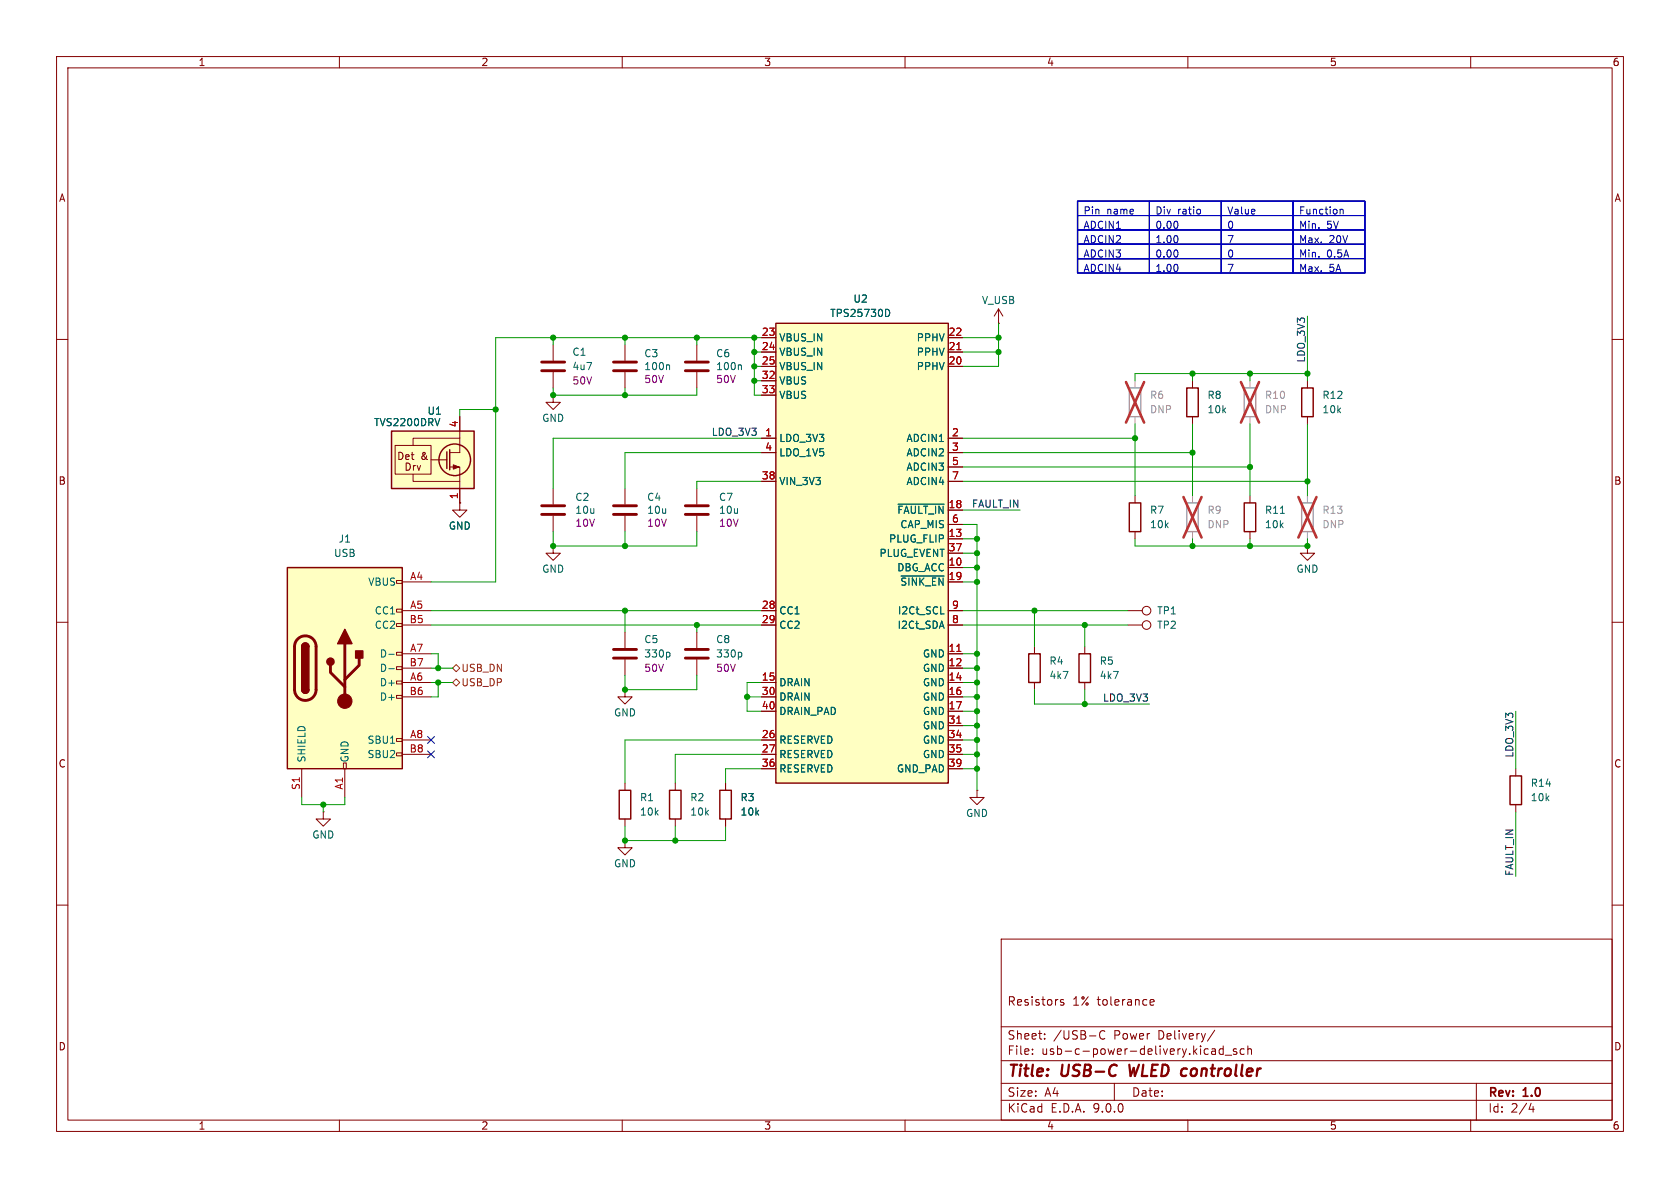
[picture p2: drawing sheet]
<svg xmlns="http://www.w3.org/2000/svg" width="297mm" height="210mm" viewBox="0 0 297 210" stroke-linecap="round" stroke-linejoin="round" font-family="sans-serif">
<g fill="none" stroke="#840000" stroke-width=".18">
<path d="M10 10h277v190h-277zM12 12h273v186h-273zM60 10v2M110 10v2M160 10v2M210 10v2M260 10v2M10 60h2M210.8 67.3v1.3M210.8 73.7v1.2M285 60h2M231.1 96.5v1.3h1.3l-1.3 1.3-1.2-1.3h1.2"/>
<path d="M231.1 96.5h.1M10 110h2M285 110h2M268 135.9v1.3M268 142.2v1.3M10 160h2M177 166h108v32h-108zM188 176.8l-.3-.1-.2 .2v.2l.5 .2v.3h-.5M203.3 177.2l.7-.1v-.3l-.5-.1-.2 .2 .1 .7h.6M285 160h2M60 198v2M110 198v2"/>
<path d="M160 198v2M177 194.5h108M177 191.5h108M177 187.5h108M177 181.5h108M182.5 186.3v.1M182.5 185.5v.1M184.7 183.6v.1M184.7 182.8v.1M195.3 182.3a.6 .6 0 0 0-.7 0 .6 .6 0 0 0-.2 .8 .56 .56 0 0 0 .3 .5 .56 .56 0 0 0 .6 0M197 191.5v3M210 198v2"/>
<path d="M214.2 185.5h.6l.1 .9M214.7 182.1l-1.2 2M214.9 185.8h-.5a.29 .29 0 0 0-.2 .3 .29 .29 0 0 0 .2 .3l.5-.1M216.2 185.5l-.4-.1-.3 .3v.4l.2 .2h.5M216.2 184.9v1.5M216.6 186.5h1.1M218.6 185.5l-.4-.1-.2 .2 .1 .2 .5 .2v.3h-.6M220 185.5l-.5-.1-.3 .3v.4l.2 .2h.6M220.6 185.5l.2-.1 .4 .1v.9M220.6 184.9v1.5M260 198v2M261 191.5v6.5"/>
<path d="M270.7 195l-.4 1.1h.9M271 195.6v1"/>
</g>
<path d="M199.6 188.2l.3 2 .5-1.4" fill="none" stroke="#840000" stroke-width=".4"/>
<path d="M230.1 88.9h2.1v5.1h-2.1z" fill="none" stroke="#a1a1a1" stroke-width=".25"/>
<path d="M231.1 87.6v1.3M231.1 94v1.3" fill="none" stroke="#a1a1a1" stroke-width=".18"/>
<path d="M229.5 87.9l3.2 7.1M232.7 87.9l-3.2 7.1" fill="none" stroke="#e12e31" stroke-width=".46"/>
<path d="M209.8 68.6h2v5.1h-2zM267 137.2h2v5h-2z" fill="none" stroke="#840000" stroke-width=".25"/>
<path d="M137.2 57.2h30.4v81.2h-30.4z" fill="#ffffc2"/>
<path d="M137.2 57.2h30.4v81.2h-30.4z" fill="none" stroke="#840000" stroke-width=".25"/>
<g fill="none" stroke="#840000" stroke-width=".18">
<path d="M134.6 59.7h2.6M167.6 59.7h2.6M134.6 62.2h2.6M134.6 64.8h2.6M134.6 67.3h2.6M134.6 69.9h2.6M134.6 77.5h2.6M167.6 62.2h2.6M167.6 64.8h2.6M167.6 77.5h2.6M134.6 80h2.6M134.6 85.1h2.6"/>
<path d="M167.6 80h2.6M167.6 85.1h2.6M167.6 82.6h2.6M167.6 90.2h2.6M167.6 92.7h2.6M167.6 95.3h2.6M167.6 97.8h2.6M134.6 108h2.6M134.6 110.5h2.6M167.6 108h2.6M167.6 110.5h2.6M167.6 100.3h2.6"/>
<path d="M167.6 102.9h2.6M167.6 115.6h2.6M167.6 118.1h2.6M134.6 120.7h2.6M134.6 123.2h2.6M134.6 125.7h2.6M134.6 130.8h2.6M134.6 133.4h2.6M134.6 135.9h2.6M167.6 120.7h2.6M167.6 123.2h2.6M167.6 125.7h2.6"/>
<path d="M167.6 130.8h2.6M167.6 133.4h2.6M167.6 135.9h2.6M167.6 128.3h2.6"/>
</g>
<path d="M169.2 61.8h.7M169.2 115.2h.7M169.2 127.9h.7" fill="none" stroke="#a90000" stroke-width=".18"/>
<path d="M156.6 54.7a.64 .64 0 0 1 .7 .6 .64 .64 0 0 1-.7 .7M158.8 89.1h8.1M159.3 101.8h7.6M166.3 108.5h.6" fill="none" stroke="#006464" stroke-width=".18"/>
<path d="M69.2 76.2h14.6v10.2h-14.6z" fill="#ffffc2"/>
<g fill="none" stroke="#840000" stroke-width=".18">
<path d="M69.8 78.7h6.4v5.1h-6.4zM81.3 77.5h-8.3v1.2M81.3 73.7v6.3h-1.8M97.8 61v2.8M97.8 65.8v2.8M110.5 61v2.8M110.5 65.8v2.8M231.1 67.3v1.3M231.1 73.7v1.2M73 83.8v1.3h8.3M76.2 81.3h2.8M79.5 82.6h1.8v6.3"/>
<path d="M81.3 88.9v1.3h1.2l-1.2 1.2-1.3-1.2h1.3M81.3 88.9h.1M191.8 114.3v1.3M199.4 108h2.5M199.4 110.5h2.5M172.7 139.7v1.3h1.3l-1.3 1.2-1.3-1.2h1.3M172.7 139.7h.1M191.8 120.7v1.2M57.1 143.5v1.3h1.3l-1.3 1.3-1.2-1.3h1.2M57.1 143.5h.1"/>
<circle cx="202.7" cy="110.5" r=".76"/>
<circle cx="202.7" cy="107.9" r=".76"/>
</g>
<g fill="none" stroke="#840000" stroke-width=".25">
<path d="M69.2 76.2h14.6v10.2h-14.6zM79 79.9v2.9M79.5 79.5v3.6M230.1 68.6h2.1v5.1h-2.1zM190.8 115.6h2v5.1h-2z"/>
<circle cx="80.4" cy="81.3" r="2.79"/>
</g>
<path d="M80.1 82.2l1.1 .4-1.1 .3z" fill="#840000" stroke="#840000" stroke-width=".18"/>
<path d="M77.7 74l-.4 1.3M118.2 64.5l.2 .2v.6" fill="none" stroke="#006464" stroke-width=".18"/>
<path d="M95.8 64h4M95.8 65.5h4M108.5 64h4M108.5 65.5h4" fill="none" stroke="#840000" stroke-width=".51"/>
<path d="M220 68.6h2v5.1h-2z" fill="none" stroke="#a1a1a1" stroke-width=".25"/>
<path d="M221 67.3v1.3M221 73.7v1.2" fill="none" stroke="#a1a1a1" stroke-width=".18"/>
<path d="M219.4 67.5l3.2 7.2M222.6 67.5l-3.2 7.2" fill="none" stroke="#e12e31" stroke-width=".46"/>
<path d="M50.8 100.3h20.3v35.6h-20.3z" fill="#ffffc2"/>
<g fill="none" stroke="#840000" stroke-width=".18">
<path d="M134.6 59.7h2.6M167.6 59.7h2.6M176.5 57.2h.1M176.5 54.6l-.7 1.3M176.5 54.6l.8 1.3M176.5 54.6v2.6M81.3 73.7v2.5M97.8 69.9v1.2h1.3l-1.3 1.3-1.3-1.3h1.3M97.8 69.9h.1M123.2 61v2.8M123.2 65.8v2.8M134.6 62.2h2.6"/>
<path d="M134.6 64.8h2.6M134.6 67.3h2.6M134.6 69.9h2.6M134.6 77.5h2.6M167.6 62.2h2.6M167.6 64.8h2.6M167.6 77.5h2.6M81.3 88.9h.1M81.3 86.4v2.5M97.8 96.5v1.3h1.3l-1.3 1.3-1.3-1.3h1.3M97.8 96.5h.1M97.8 86.4v2.8"/>
<path d="M97.8 91.2v2.8M110.5 86.4v2.8M110.5 91.2v2.8M123.2 86.4v2.8M123.2 91.2v2.8M134.6 80h2.6M134.6 85.1h2.6M167.6 80h2.6M167.6 85.1h2.6M167.6 82.6h2.6M167.6 90.2h2.6M167.6 92.7h2.6"/>
<path d="M167.6 95.3h2.6M167.6 97.8h2.6M200.7 87.6v1.3M200.7 94v1.3M221 87.6v1.3M221 94v1.3M70.1 102.6h1v.5h-1zM70.1 107.7h1v.5h-1zM70.1 110.2h1v.5h-1zM70.1 115.3h1v.5h-1zM70.1 117.9h1v.5h-1zM71.1 102.9h5.1"/>
<path d="M71.1 108h5.1M71.1 110.5h5.1M71.1 115.6h5.1M71.1 118.1h5.1M110.5 111.8v2.8M110.5 116.6v2.8M123.2 111.8v2.8M123.2 116.6v2.8M134.6 108h2.6M134.6 110.5h2.6M167.6 102.9h2.6M167.6 108h2.6"/>
<path d="M167.6 110.5h2.6M167.6 115.6h2.6M167.6 118.1h2.6M167.6 100.3h2.6M182.9 114.3v1.3M53.3 135.9v5.1M60.7 134.9h.5v1h-.5zM61 135.9v5.1M70.1 120.4h1v.5h-1zM70.1 122.9h1v.5h-1zM70.1 130.6h1v.5h-1zM70.1 133.1h1v.5h-1z"/>
<path d="M71.1 120.7h5.1M71.1 123.2h5.1M71.1 130.8h5.1M71.1 133.4h5.1M110.5 121.9v1.3h1.3l-1.3 1.3-1.3-1.3h1.3M110.5 121.9h.1M110.5 138.4v1.3M119.4 138.4v1.3M128.3 138.4v1.3M134.6 120.7h2.6M134.6 123.2h2.6M134.6 130.8h2.6"/>
<path d="M134.6 133.4h2.6M134.6 125.7h2.6M134.6 135.9h2.6M167.6 120.7h2.6M167.6 123.2h2.6M167.6 130.8h2.6M167.6 133.4h2.6M167.6 125.7h2.6M167.6 135.9h2.6M167.6 128.3h2.6M182.9 120.7v1.2M110.5 148.6v1.3h1.3l-1.3 1.2-1.3-1.2h1.3"/>
<path d="M110.5 148.6h.1M110.5 144.8v1.3M119.4 144.8v1.3M128.3 144.8v1.3"/>
</g>
<path d="M199.6 88.9h2.1v5.1h-2.1zM220 88.9h2v5.1h-2zM50.8 100.3h20.3v35.6h-20.3zM53.3 114.3a.64 .64 0 0 1 .7-.6 .64 .64 0 0 1 .6 .6M181.9 115.6h2v5.1h-2zM53.3 121.9a.64 .64 0 0 0 .7 .7 .64 .64 0 0 0 .6-.7M109.5 139.7h2v5.1h-2zM118.4 139.7h2v5.1h-2zM127.3 139.7h2v5.1h-2z" fill="none" stroke="#840000" stroke-width=".25"/>
<g fill="none" stroke="#840000" stroke-width=".51">
<path d="M121.2 64h4M121.2 65.5h4M95.8 89.4h4M95.8 90.9h4M108.5 89.4h4M108.5 90.9h4M121.2 89.4h4M121.2 90.9h4M52.6 113a1.9 1.9 0 0 1 2.1-.5 1.9 1.9 0 0 1 1.2 1.8v7.6a1.91 1.91 0 0 1-1.9 1.9 1.91 1.91 0 0 1-1.9-1.9v-7.7l.1-.7zM58.4 117.6v1.3l2.6 2.5M61 113.8v10.2M63.5 116.3v1.3l-2.5 2.5"/>
<path d="M108.5 114.8h4M108.5 116.3h4M121.2 114.8h4M121.2 116.3h4"/>
</g>
<g fill="#840000" stroke="#840000" stroke-width=".25">
<path d="M53.3 114.3h1.3v7.6h-1.3z"/>
<path d="M53.5 113.9a.64 .64 0 0 1 .7-.2 .64 .64 0 0 1 .4 .6h-1.3z"/>
<path d="M53.3 121.9h1.3a.64 .64 0 0 1-.6 .7 .64 .64 0 0 1-.7-.7z"/>
<path d="M61 111.3l1.2 2.5h-2.5z"/>
<path d="M62.9 115.1h1.2v1.2h-1.2z"/>
<circle cx="58.4" cy="117" r=".63"/>
</g>
<circle cx="61" cy="124" r="1.27" fill="#840000" stroke="#840000" stroke-width=".18"/>
<path d="M156.6 54.7a.64 .64 0 0 1 .7 .6 .64 .64 0 0 1-.7 .7M77.7 74l-.4 1.3M130.9 64.5l.2 .2v.6M158.8 89.1h8.1M226.4 90.7h.7M68.7 115.7h1M68.7 118.2h1M118.2 115.3l.2 .2v.4l-.2 .2M130.9 115.3l.2 .2v.4l-.2 .2M159.3 101.8h7.6M166.3 108.5h.6" fill="none" stroke="#006464" stroke-width=".18"/>
<path d="M199.6 68.6h2.1v5.1h-2.1zM209.8 88.9h2v5.1h-2z" fill="none" stroke="#a1a1a1" stroke-width=".25"/>
<path d="M200.7 67.3v1.3M200.7 73.7v1.2M210.8 87.6v1.3M210.8 94v1.3" fill="none" stroke="#a1a1a1" stroke-width=".18"/>
<path d="M199.1 67.5l3.2 7.2M202.3 67.5l-3.2 7.2M209.2 87.9l3.2 7.1M212.4 87.9l-3.2 7.1" fill="none" stroke="#e12e31" stroke-width=".46"/>
<path d="M80 118.1l.6-.6 .7 .6-.7 .6zM80 120.7l.6-.7 .7 .7-.7 .6z" fill="none" stroke="#725600" stroke-width=".18"/>
<g fill="none" stroke="#0000c2" stroke-width=".18">
<path d="M190.5 35.6h12.7v2.5h-12.7zM190.5 38.1h12.7v2.5h-12.7zM190.5 38.1h50.8M203.2 35.6h12.7v2.5h-12.7zM203.2 38.1h12.7v2.5h-12.7zM203.2 35.6v12.7M208.1 39.2l.1 .4-.1 .7M212.1 37l.1 .2-.1 .6M215.9 35.6h12.7v2.5h-12.7zM215.9 38.1h12.7v2.5h-12.7zM215.9 35.6v12.7M228.6 35.6h12.7v2.5h-12.7z"/>
<path d="M228.6 38.1h12.7v2.5h-12.7zM228.6 35.6v12.7M236.9 37v.8M236.9 37.1l.2-.1h.3l.1 .8M190.5 40.6h12.7v2.6h-12.7zM190.5 43.2h12.7v2.5h-12.7zM190.5 45.7h12.7v2.6h-12.7zM190.5 40.6h12.7M190.5 43.2h12.7M190.5 45.7h12.7M203.2 40.6h12.7v2.6h-12.7zM203.2 43.2h12.7v2.5h-12.7z"/>
<path d="M203.2 45.7h12.7v2.6h-12.7zM208.1 41.8l.1 .3-.1 .7M208.1 44.3l.1 .4-.1 .6M208.1 46.8l.1 .4-.1 .7M215.9 40.6h12.7v2.6h-12.7zM215.9 43.2h12.7v2.5h-12.7zM215.9 45.7h12.7v2.6h-12.7zM228.6 40.6h12.7v2.6h-12.7zM228.6 43.2h12.7v2.5h-12.7zM228.6 45.7h12.7v2.6h-12.7z"/>
</g>
<path d="M190.5 35.6h50.8v12.7h-50.8z" fill="none" stroke="#0000c2" stroke-width=".25"/>
<g fill="none" stroke="#009600" stroke-width=".18">
<path d="M97.8 59.7v1.3M110.5 59.7v1.3M123.2 59.7v1.3M133.3 59.7v10.2h1.3M134.6 59.7h-47v43.2h-11.4M170.2 59.7h6.3M176.5 57.2v7.6h-6.3M231.1 55.9v11.4M87.6 72.4h-6.3v1.3M97.8 68.6v1.3h25.4v-1.3M110.5 68.6v1.3M133.3 62.2h1.3"/>
<path d="M133.3 64.8h1.3M133.3 67.3h1.3M134.6 77.5h-36.8v8.9M170.2 62.2h6.3M170.2 77.5h30.5M200.7 74.9v12.7M210.8 66v1.3M210.8 74.9v12.7M221 66v1.3M221 74.9v12.7M231.1 74.9v12.7M231.1 66h-30.4v1.3"/>
<path d="M97.8 94v2.5h25.4v-2.5M110.5 94v2.5M134.6 80h-24.1v6.4M134.6 85.1h-11.4v1.3M170.2 92.7h2.5v47M170.2 80h40.6M170.2 85.1h60.9M170.2 82.6h50.8M170.2 97.8h2.5M170.2 95.3h2.5M170.2 90.2h10.1M200.7 95.3v1.2h30.4v-1.2"/>
<path d="M210.8 95.3v1.2M221 95.3v1.2M76.2 115.6h1.3v2.5M76.2 118.1h3.8M76.2 110.5h58.4M76.2 108h58.4M110.5 108v3.8M110.5 119.4v2.5h12.7v-2.5M123.2 110.5v1.3M170.2 115.6h2.5M170.2 100.3h2.5M170.2 118.1h2.5"/>
<path d="M170.2 110.5h29.2M170.2 108h29.2M170.2 102.9h2.5M182.9 108v6.3M191.8 110.5v3.8M76.2 120.7h3.8M77.5 120.7v2.5h-1.3M132.1 123.2h2.5M134.6 120.7h-2.5v5h2.5M134.6 130.8h-24.1v7.6M134.6 135.9h-6.3v2.5M134.6 133.4h-15.2v5"/>
<path d="M170.2 123.2h2.5M170.2 120.7h2.5M170.2 135.9h2.5M170.2 133.4h2.5M170.2 130.8h2.5M170.2 125.7h2.5M170.2 128.3h2.5M182.9 121.9v2.6h20.3M191.8 121.9v2.6M268 125.7v10.2M53.3 141v1.2h7.7v-1.2M57.1 142.2v1.3"/>
<path d="M110.5 146.1v2.5h17.8v-2.5M119.4 146.1v2.5M268 143.5v11.4"/>
</g>
<path d="M75.6 132.7l1.2 1.3M75.6 130.2l1.2 1.2M76.8 132.7l-1.2 1.3M76.8 130.2l-1.2 1.2" fill="none" stroke="#000084" stroke-width=".18"/>
<path d="M169.2 61.8h.7M169.2 115.2h.7M169.2 127.9h.7" fill="none" stroke="#a90000" stroke-width=".18"/>
<g fill="#009600" stroke="#009600" stroke-width=".18">
<circle cx="172.7" cy="100.3" r=".46"/>
<circle cx="172.7" cy="97.8" r=".46"/>
<circle cx="182.9" cy="108" r=".46"/>
<circle cx="172.7" cy="95.3" r=".46"/>
<circle cx="176.5" cy="62.2" r=".46"/>
<circle cx="176.5" cy="59.7" r=".46"/>
<circle cx="172.7" cy="102.9" r=".46"/>
<circle cx="87.6" cy="72.4" r=".46"/>
<circle cx="77.5" cy="120.7" r=".46"/>
<circle cx="110.5" cy="148.6" r=".46"/>
<circle cx="77.5" cy="118.1" r=".46"/>
<circle cx="57.1" cy="142.2" r=".46"/>
<circle cx="133.3" cy="64.8" r=".46"/>
<circle cx="110.5" cy="59.7" r=".46"/>
<circle cx="123.2" cy="59.7" r=".46"/>
<circle cx="133.3" cy="67.3" r=".46"/>
<circle cx="133.3" cy="62.2" r=".46"/>
<circle cx="133.3" cy="59.7" r=".46"/>
<circle cx="110.5" cy="69.9" r=".46"/>
<circle cx="97.8" cy="69.9" r=".46"/>
<circle cx="97.8" cy="59.7" r=".46"/>
<circle cx="97.8" cy="96.5" r=".46"/>
<circle cx="110.5" cy="96.5" r=".46"/>
<circle cx="172.7" cy="135.9" r=".46"/>
<circle cx="172.7" cy="133.4" r=".46"/>
<circle cx="172.7" cy="123.2" r=".46"/>
<circle cx="172.7" cy="115.6" r=".46"/>
<circle cx="172.7" cy="118.1" r=".46"/>
<circle cx="172.7" cy="120.7" r=".46"/>
<circle cx="172.7" cy="128.3" r=".46"/>
<circle cx="191.8" cy="124.5" r=".46"/>
<circle cx="172.7" cy="125.7" r=".46"/>
<circle cx="172.7" cy="130.8" r=".46"/>
<circle cx="191.8" cy="110.5" r=".46"/>
<circle cx="221" cy="96.5" r=".46"/>
<circle cx="231.1" cy="96.5" r=".46"/>
<circle cx="200.7" cy="77.5" r=".46"/>
<circle cx="210.8" cy="96.5" r=".46"/>
<circle cx="110.5" cy="121.9" r=".46"/>
<circle cx="110.5" cy="108" r=".46"/>
<circle cx="132.1" cy="123.2" r=".46"/>
<circle cx="123.2" cy="110.5" r=".46"/>
<circle cx="119.4" cy="148.6" r=".46"/>
<circle cx="210.8" cy="66" r=".46"/>
<circle cx="210.8" cy="80" r=".46"/>
<circle cx="231.1" cy="66" r=".46"/>
<circle cx="231.1" cy="85.1" r=".46"/>
<circle cx="221" cy="82.6" r=".46"/>
<circle cx="221" cy="66" r=".46"/>
</g>
<g font-size="2.8" fill="#840000">
<text x="178" y="190.9">Title:</text>
<text x="187.7" y="190.9">USB-C</text>
<text x="200.5" y="190.9">WLED controller</text>
</g>
<g font-size="2.1" fill="#840000">
<text x="178" y="178">Resistors</text>
<text x="189.6" y="178">1% tolerance</text>
<text x="178" y="184">Sheet:</text>
<text x="186.2" y="184">/USB-C</text>
<text x="197" y="184">Power</text>
<text x="204.9" y="184">Delivery/</text>
<text x="178" y="186.7">File:</text>
<text x="184.1" y="186.7">usb-c-power-delivery.kicad_sch</text>
<text x="178" y="196.9">KiCad</text>
<text x="178" y="194.1">Size:</text>
<text x="184.7" y="194.1">A4</text>
<text x="185.7" y="196.9">E.D.A.</text>
<text x="193.3" y="196.9">9.0.0</text>
<text x="200" y="194.1">Date:</text>
<text x="263" y="194.3">Rev:</text>
<text x="263" y="196.9">Id:</text>
<text x="267.1" y="196.9">2/4</text>
<text x="269.4" y="194.3">1.0</text>
</g>
<g font-size="1.8" fill="#840000">
<text x="35" y="11.9">1</text>
<text x="85" y="11.9">2</text>
<text x="135" y="11.9">3</text>
<text x="185" y="11.9">4</text>
<text x="235" y="11.9">5</text>
<text x="285" y="11.9">6</text>
<text x="10.3" y="35.9">A</text>
<text x="285.3" y="35.9">A</text>
<text x="70.1" y="81.5">Det</text>
<text x="71.4" y="83.4">Drv</text>
<text x="74.4" y="81.5">&amp;</text>
<text x="10.3" y="85.9">B</text>
<text x="285.3" y="85.9">B</text>
<text x="10.3" y="135.9">C</text>
<text x="285.3" y="135.9">C</text>
<text x="10.3" y="185.9">D</text>
<text x="285.3" y="185.9">D</text>
<text x="35" y="199.9">1</text>
<text x="85" y="199.9">2</text>
<text x="135" y="199.9">3</text>
<text x="185" y="199.9">4</text>
<text x="235" y="199.9">5</text>
<text x="285" y="199.9">6</text>
</g>
<g font-size="1.8" fill="#0000c2">
<text x="191.5" y="38.2">Pin</text>
<text x="191.5" y="40.8">ADCIN1</text>
<text x="195.6" y="38.2">name</text>
<text x="204.2" y="38.2">Div</text>
<text x="204.2" y="40.8">0.00</text>
<text x="208.2" y="38.2">ratio</text>
<text x="216.9" y="38.2">Value</text>
<text x="216.9" y="40.8">0</text>
<text x="229.6" y="38.2">Function</text>
<text x="229.6" y="40.8">Min.</text>
<text x="234.5" y="40.8">5V</text>
<text x="191.5" y="43.3">ADCIN2</text>
<text x="191.5" y="45.9">ADCIN3</text>
<text x="204.2" y="43.3">1.00</text>
<text x="204.2" y="45.9">0.00</text>
<text x="216.9" y="43.3">7</text>
<text x="216.9" y="45.9">0</text>
<text x="229.6" y="43.3">Max.</text>
<text x="229.6" y="45.9">Min.</text>
<text x="234.5" y="45.9">0.5A</text>
<text x="235" y="43.3">20V</text>
<text x="191.5" y="48.4">ADCIN4</text>
<text x="204.2" y="48.4">1.00</text>
<text x="216.9" y="48.4">7</text>
<text x="229.6" y="48.4">Max.</text>
<text x="235" y="48.4">5A</text>
</g>
<g font-size="1.8" fill="#006464">
<text x="150.8" y="53.7">U2</text>
<text x="173.5" y="53.9">V_USB</text>
<text x="146.7" y="56.2">TPS25730D</text>
<text x="101.1" y="63.1">C1</text>
<text x="101.1" y="65.6">4u7</text>
<text x="113.8" y="63.3">C3</text>
<text x="113.8" y="65.6">100n</text>
<text x="126.5" y="63.3">C6</text>
<text x="126.5" y="65.6">100n</text>
<text x="137.7" y="60.6">VBUS_IN</text>
<text x="137.7" y="63.1">VBUS_IN</text>
<text x="137.7" y="65.6">VBUS_IN</text>
<text x="162" y="60.6">PPHV</text>
<text x="162" y="63.1">PPHV</text>
<text x="162" y="65.6">PPHV</text>
<text x="137.7" y="68.2">VBUS</text>
<text x="137.7" y="70.7">VBUS</text>
<text x="213.4" y="70.7">R8</text>
<text x="233.7" y="70.7">R12</text>
<text x="66" y="75.5">TVS2200DRV</text>
<text x="75.5" y="73.5">U1</text>
<text x="95.8" y="74.8">GND</text>
<text x="213.4" y="73.3">10k</text>
<text x="233.7" y="73.3">10k</text>
<text x="137.7" y="78.3">LDO_3V3</text>
<text x="137.7" y="80.9">LDO_1V5</text>
<text x="160.2" y="78.3">ADCIN1</text>
<text x="160.2" y="80.9">ADCIN2</text>
<text x="160.2" y="83.4">ADCIN3</text>
<text x="101.6" y="88.7">C2</text>
<text x="114.3" y="88.7">C4</text>
<text x="127" y="88.7">C7</text>
<text x="137.7" y="86">VIN_3V3</text>
<text x="160.2" y="86">ADCIN4</text>
<text x="79.2" y="93.8">GND</text>
<text x="101.6" y="91">10u</text>
<text x="114.3" y="91">10u</text>
<text x="127" y="91">10u</text>
<text x="158.5" y="91">~{FAULT_IN}</text>
<text x="159.1" y="93.6">CAP_MIS</text>
<text x="203.2" y="91">R7</text>
<text x="203.2" y="93.6">10k</text>
<text x="223.5" y="93.6">10k</text>
<text x="223.5" y="91">R11</text>
<text x="59" y="98.7">USB</text>
<text x="59.8" y="96.1">J1</text>
<text x="95.8" y="101.4">GND</text>
<text x="155.4" y="98.7">PLUG_EVENT</text>
<text x="157.1" y="96.1">PLUG_FLIP</text>
<text x="158.5" y="101.2">DBG_ACC</text>
<text x="229.1" y="101.4">GND</text>
<text x="65" y="103.7">VBUS</text>
<text x="159.1" y="103.7">~{SINK_EN}</text>
<text x="66.2" y="108.8">CC1</text>
<text x="66.2" y="111.4">CC2</text>
<text x="113.8" y="113.9">C5</text>
<text x="126.5" y="113.9">C8</text>
<text x="137.7" y="108.8">CC1</text>
<text x="137.7" y="111.4">CC2</text>
<text x="158.6" y="111.4">I2Ct_SDA</text>
<text x="158.6" y="108.8">I2Ct_SCL</text>
<text x="204.5" y="108.8">TP1</text>
<text x="204.5" y="111.4">TP2</text>
<text x="67.1" y="116.4">D-</text>
<text x="67.1" y="119">D-</text>
<text x="113.8" y="116.4">330p</text>
<text x="126.5" y="116.4">330p</text>
<text x="163.1" y="116.4">GND</text>
<text x="163.1" y="119">GND</text>
<text x="185.4" y="117.7">R4</text>
<text x="194.3" y="117.7">R5</text>
<text x="67.1" y="121.5">D+</text>
<text x="67.1" y="124.1">D+</text>
<text x="137.7" y="121.5">DRAIN</text>
<text x="137.7" y="124.1">DRAIN</text>
<text x="163.1" y="121.5">GND</text>
<text x="163.1" y="124.1">GND</text>
<text x="185.4" y="120.2">4k7</text>
<text x="194.3" y="120.2">4k7</text>
<text x="64.9" y="131.7">SBU1</text>
<text x="108.5" y="126.8">GND</text>
<text x="137.7" y="126.6">DRAIN_PAD</text>
<text x="137.7" y="131.7">RESERVED</text>
<text x="163.1" y="126.6">GND</text>
<text x="163.1" y="129.1">GND</text>
<text x="163.1" y="131.7">GND</text>
<text x="54.2" y="134.9" transform="rotate(-90 54.2 134.9)">SHIELD</text>
<text x="61.8" y="134.9" transform="rotate(-90 61.8 134.9)">GND</text>
<text x="64.9" y="134.2">SBU2</text>
<text x="137.7" y="134.2">RESERVED</text>
<text x="137.7" y="136.8">RESERVED</text>
<text x="158.5" y="136.8">GND_PAD</text>
<text x="163.1" y="134.2">GND</text>
<text x="113" y="141.8">R1</text>
<text x="121.9" y="141.8">R2</text>
<text x="130.8" y="141.8">R3</text>
<text x="270.5" y="141.8">10k</text>
<text x="270.5" y="139.3">R14</text>
<text x="55.1" y="148.4">GND</text>
<text x="113" y="144.4">10k</text>
<text x="121.9" y="144.4">10k</text>
<text x="130.8" y="144.4">10k</text>
<text x="170.7" y="144.6">GND</text>
<text x="108.5" y="153.5">GND</text>
</g>
<g font-size="1.8" fill="#a90000">
<text x="134.6" y="59.4">23</text>
<text x="167.6" y="59.4">22</text>
<text x="134.6" y="62">24</text>
<text x="134.6" y="64.5">25</text>
<text x="167.6" y="62">21</text>
<text x="167.6" y="64.5">20</text>
<text x="134.6" y="67.1">32</text>
<text x="134.6" y="69.6">33</text>
<text x="81" y="75.6" transform="rotate(-90 81 75.6)">4</text>
<text x="135.2" y="77.2">1</text>
<text x="168.2" y="77.2">2</text>
<text x="135.2" y="79.8">4</text>
<text x="168.2" y="79.8">3</text>
<text x="168.2" y="82.3">5</text>
<text x="81" y="88.3" transform="rotate(-90 81 88.3)">1</text>
<text x="134.6" y="84.8">38</text>
<text x="167.6" y="89.9">18</text>
<text x="168.2" y="84.8">7</text>
<text x="167.6" y="95">13</text>
<text x="168.2" y="92.5">6</text>
<text x="167.6" y="97.5">37</text>
<text x="167.6" y="100.1">10</text>
<text x="72.4" y="102.6">A4</text>
<text x="72.4" y="107.7">A5</text>
<text x="134.6" y="107.7">28</text>
<text x="167.6" y="102.6">19</text>
<text x="168.2" y="107.7">9</text>
<text x="72.3" y="110.2">B5</text>
<text x="134.6" y="110.2">29</text>
<text x="168.2" y="110.2">8</text>
<text x="72.3" y="117.9">B7</text>
<text x="72.4" y="115.3">A7</text>
<text x="167.6" y="115.3">11</text>
<text x="167.6" y="117.9">12</text>
<text x="72.3" y="122.9">B6</text>
<text x="72.4" y="120.4">A6</text>
<text x="134.6" y="120.4">15</text>
<text x="134.6" y="122.9">30</text>
<text x="134.6" y="125.5">40</text>
<text x="167.6" y="120.4">14</text>
<text x="167.6" y="122.9">16</text>
<text x="167.6" y="125.5">17</text>
<text x="72.4" y="130.6">A8</text>
<text x="134.6" y="130.6">26</text>
<text x="167.6" y="128">31</text>
<text x="167.6" y="130.6">34</text>
<text x="72.3" y="133.1">B8</text>
<text x="134.6" y="133.1">27</text>
<text x="134.6" y="135.6">36</text>
<text x="167.6" y="133.1">35</text>
<text x="167.6" y="135.6">39</text>
<text x="53.1" y="139.7" transform="rotate(-90 53.1 139.7)">S1</text>
<text x="60.7" y="139.7" transform="rotate(-90 60.7 139.7)">A1</text>
</g>
<g font-size="1.8" fill="#0f0f0f">
<text x="230.8" y="64.2" transform="rotate(-90 230.8 64.2)">LDO_3V3</text>
<text x="125.7" y="77.1">LDO_3V3</text>
<text x="171.7" y="89.8">FAULT_IN</text>
<text x="194.9" y="124.1">LDO_3V3</text>
<text x="267.6" y="134" transform="rotate(-90 267.6 134)">LDO_3V3</text>
<text x="267.6" y="154.9" transform="rotate(-90 267.6 154.9)">FAULT_IN</text>
</g>
<g font-size="1.8" fill="#840084">
<text x="101.1" y="68.2">50V</text>
<text x="113.8" y="67.9">50V</text>
<text x="126.5" y="67.9">50V</text>
<text x="101.6" y="93.3">10V</text>
<text x="114.3" y="93.3">10V</text>
<text x="127" y="93.3">10V</text>
<text x="113.8" y="119">50V</text>
<text x="126.5" y="119">50V</text>
</g>
<g font-size="1.8" fill="#989898">
<text x="203.2" y="70.7">R6</text>
<text x="223.5" y="70.7">R10</text>
<text x="203.2" y="73.3">DNP</text>
<text x="223.5" y="73.3">DNP</text>
<text x="213.4" y="91">R9</text>
<text x="213.4" y="93.6">DNP</text>
<text x="233.7" y="93.6">DNP</text>
<text x="233.7" y="91">R13</text>
</g>
<g font-size="1.8" fill="#725600">
<text x="81.5" y="119">USB_DN</text>
<text x="81.5" y="121.5">USB_DP</text>
</g>
</svg>
